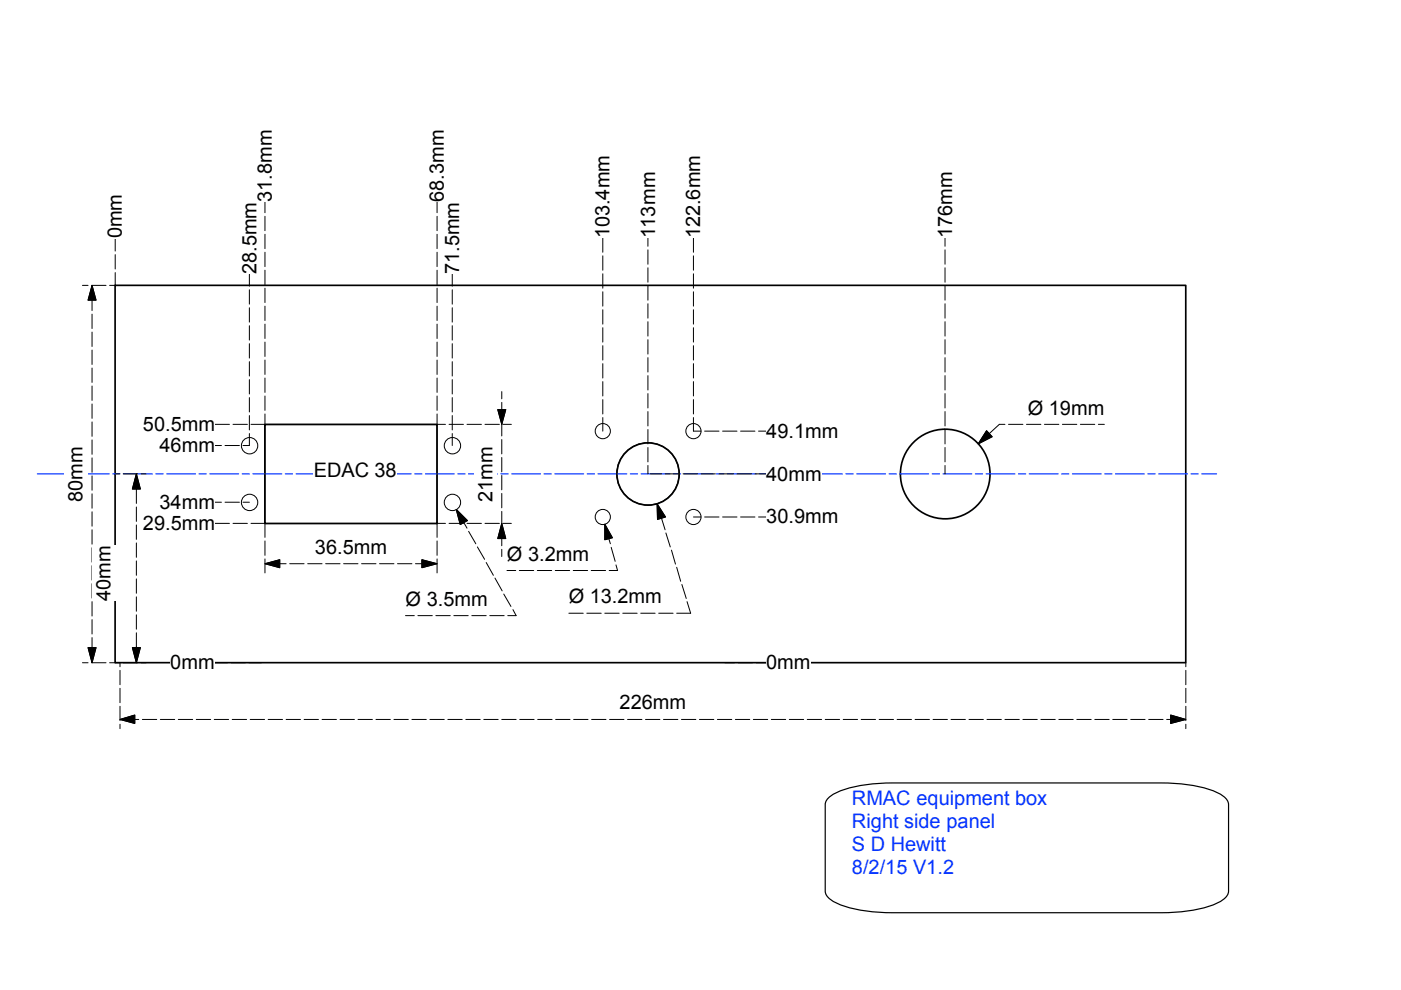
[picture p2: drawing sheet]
<svg xmlns="http://www.w3.org/2000/svg" width="297mm" height="210mm" viewBox="0 0 297 210" stroke-linecap="round" stroke-linejoin="round" font-family="sans-serif">
<g fill="none" stroke="#000" stroke-width=".36">
<path d="M24.4 60.5h227v80h-227zM56.2 90h36.5v21h-36.5z"/>
<circle cx="137.4" cy="100.5" r="6.6"/>
<circle cx="200.4" cy="100.5" r="9.5"/>
</g>
<g fill="none" stroke="#0433ff" stroke-width=".25">
<path d="M7.9 100.5h6.1M14.8 100.5h1.5M17.1 100.5h6.1M23.9 100.5h1.5M26.2 100.5h6.1M33.1 100.5h1.5M35.3 100.5h6.1M42.2 100.5h1.5M44.5 100.5h6.1M51.4 100.5h1.5M53.6 100.5h6.1M60.5 100.5h1.5"/>
<path d="M62.8 100.5h6.1M69.6 100.5h1.6M71.9 100.5h6.1M78.8 100.5h1.5M81.1 100.5h6.1M87.9 100.5h1.6M90.2 100.5h6.1M97.1 100.5h1.5M99.4 100.5h6.1M106.2 100.5h1.5M108.5 100.5h6.1M115.4 100.5h1.5"/>
<path d="M117.6 100.5h6.1M124.5 100.5h1.5M126.8 100.5h6.1M133.6 100.5h1.6M135.9 100.5h6.1M142.8 100.5h1.5M145.1 100.5h6.1M151.9 100.5h1.6M154.2 100.5h6.1M161.1 100.5h1.5M163.4 100.5h6.1M170.2 100.5h1.5"/>
<path d="M172.5 100.5h6.1M179.4 100.5h1.5M181.7 100.5h6M188.5 100.5h1.5M190.8 100.5h6.1M197.7 100.5h1.5M199.9 100.5h6.1M206.8 100.5h1.5M209.1 100.5h6.1M215.9 100.5h1.6M218.2 100.5h6.1M225.1 100.5h1.5"/>
<path d="M227.4 100.5h6.1M234.2 100.5h1.6M236.5 100.5h6.1M243.4 100.5h1.5M245.7 100.5h6.1M252.5 100.5h1.5M254.8 100.5h3.1"/>
</g>
<g fill="none" stroke="#000" stroke-width=".21">
<path d="M17.5 60.5h1.2M19.4 60.5h3.1M19.5 60.5l.9 3.1h-1.7zM19.5 63.6v2.2M19.5 66.6v3.1M19.5 70.4v3.1M19.5 74.2v3.1M19.5 78v3.1M23.2 60.5h1.2M19.5 81.8v3.1M19.5 85.7v3M19.5 89.5v3"/>
<path d="M19.5 93.3v3M19.5 97.1v3M19.5 100.9v3M19.5 104.7v3.1M19.5 108.5v3.1M19.5 112.3v3.1M19.5 116.1v3.1M19.5 119.9v3.1M18.7 137.3h1.7l-.9 3.2zM19.5 123.8v3M19.5 127.6v3M19.5 131.4v3"/>
<path d="M19.5 135.2v2.1M17.5 140.5h1.2M19.4 140.5h3.1M23.2 140.5h1.2"/>
</g>
<path d="M19.5 60.5l.8 3.1h-1.7zM18.6 137.3h1.7l-.8 3.2z" fill="#000"/>
<path d="M13.6 94.6h4.9v11.8h-4.9z" fill="#fff"/>
<g fill="none" stroke="#000" stroke-width=".21">
<path d="M24.4 100.5h1M26.1 100.5h3.1M28.9 100.5l.9 3.2h-1.7zM28.9 103.7v3M28.9 107.5v3M28.9 111.3v3.1M28.9 115.1v3.1M28.9 118.9v3.1M29.9 100.5h1M28.1 137.3h1.7l-.9 3.2zM28.9 122.7v3.1M28.9 126.5v3.1"/>
<path d="M28.9 130.4v3M28.9 134.2v3.1M24.4 140.5h1M26.1 140.5h3.1M29.9 140.5h1"/>
</g>
<path d="M28.9 100.4l.8 3.3h-1.7zM28 137.3h1.7l-.8 3.2z" fill="#000"/>
<path d="M19.5 115.7h4.9v11.8h-4.9z" fill="#fff"/>
<path d="M175.9 168.9a19.6 19.6 0 0 1 9.8-2.8l3.5-.1h57a28.1 28.1 0 0 1 12.6 2.4 2.79 2.79 0 0 1 1.7 2.2v18.3a2.79 2.79 0 0 1-1.7 2.2 26.3 26.3 0 0 1-12.6 2.4h-57a28.1 28.1 0 0 1-12.6-2.4 2.79 2.79 0 0 1-1.6-2.2v-18.3l.1-.6z" fill="none" stroke="#000" stroke-width=".25"/>
<g fill="none" stroke="#000" stroke-width=".21">
<path d="M25.4 152.5l3.2-.9v1.8zM25.4 140.5v.9M25.4 142.1v3.1M25.4 145.9v3.1M25.4 149.7v3.1M25.4 153.6v.9M28.6 152.5h.8M30.2 152.5h3M34 152.5h3M37.8 152.5h3.1M41.6 152.5h3.1M45.4 152.5h3.1"/>
<path d="M49.2 152.5h3.1M53 152.5h3.1M56.9 152.5h3M60.7 152.5h3M64.5 152.5h3M68.3 152.5h3M72.1 152.5h3M75.9 152.5h3.1M79.7 152.5h3.1M83.5 152.5h3.1M87.3 152.5h3.1M91.1 152.5h3.1"/>
<path d="M95 152.5h3M98.8 152.5h3M102.6 152.5h3M106.4 152.5h3M110.2 152.5h3M114 152.5h3.1M117.8 152.5h3.1M121.6 152.5h3.1M125.4 152.5h3.1M129.2 152.5h3.1M133.1 152.5h3M136.9 152.5h3"/>
<path d="M140.7 152.5h3M144.5 152.5h3M148.3 152.5h3M152.1 152.5h3.1M155.9 152.5h3.1M159.7 152.5h3.1M163.5 152.5h3.1M167.3 152.5h3.1M171.2 152.5h3M175 152.5h3M178.8 152.5h3M182.6 152.5h3"/>
<path d="M186.4 152.5h3M190.2 152.5h3.1M194 152.5h3.1M197.8 152.5h3.1M201.6 152.5h3.1M205.4 152.5h3.1M209.3 152.5h3M213.1 152.5h3M216.9 152.5h3M220.7 152.5h3M224.5 152.5h3M228.3 152.5h3.1"/>
<path d="M232.1 152.5h3.1M235.9 152.5h3.1M239.7 152.5h3.1M243.5 152.5h3.1M247.4 152.5h.8M248.2 151.6l3.2 .9-3.2 .9zM251.4 140.5v.9M251.4 142.1v3.1M251.4 145.9v3.1M251.4 149.7v3.1M251.4 153.6v.9"/>
</g>
<path d="M25.4 152.5l3.2-.9v1.8zM248.2 151.6l3.2 .9-3.2 .9z" fill="#000"/>
<path d="M131.3 146.6h14.2v4.9h-14.2z" fill="#fff"/>
<path d="M56.2 90h36.5v21h-36.5z" fill="none" stroke="#000" stroke-width=".21"/>
<circle cx="52.9" cy="94.5" r="1.74" fill="#fff"/>
<circle cx="52.9" cy="94.5" r="1.74" fill="none" stroke="#000" stroke-width=".21"/>
<circle cx="52.9" cy="106.5" r="1.74" fill="#fff"/>
<circle cx="52.9" cy="106.5" r="1.74" fill="none" stroke="#000" stroke-width=".21"/>
<circle cx="95.9" cy="94.5" r="1.74" fill="#fff"/>
<circle cx="95.9" cy="94.5" r="1.74" fill="none" stroke="#000" stroke-width=".21"/>
<circle cx="95.9" cy="106.5" r="1.74" fill="#fff"/>
<circle cx="95.9" cy="106.5" r="1.74" fill="none" stroke="#000" stroke-width=".21"/>
<path d="M66.4 97.4h17.7v4.8h-17.7z" fill="#fff"/>
<circle cx="137.4" cy="100.5" r="6.6" fill="none" stroke="#000" stroke-width=".21"/>
<circle cx="147" cy="91.4" r="1.61" fill="#fff"/>
<circle cx="147" cy="91.4" r="1.61" fill="none" stroke="#000" stroke-width=".21"/>
<circle cx="147" cy="109.6" r="1.61" fill="#fff"/>
<circle cx="147" cy="109.6" r="1.61" fill="none" stroke="#000" stroke-width=".21"/>
<circle cx="127.8" cy="91.4" r="1.61" fill="#fff"/>
<circle cx="127.8" cy="91.4" r="1.61" fill="none" stroke="#000" stroke-width=".21"/>
<circle cx="127.8" cy="109.6" r="1.61" fill="#fff"/>
<g fill="none" stroke="#000" stroke-width=".21">
<path d="M24.4 50.5v2.7M24.4 54v3M24.4 57.8v2.7"/>
<circle cx="127.8" cy="109.6" r="1.61"/>
</g>
<path d="M21.9 41.1h4.9v9.4h-4.9z" fill="#fff"/>
<path d="M52.9 58.1v2.6M52.9 61.4v3.1M52.9 65.2v3.1M52.9 69.1v3M52.9 72.9v3M52.9 76.7v3M52.9 80.5v3M52.9 84.3v3M52.9 88.1v3.1M52.9 91.9v2.6" fill="none" stroke="#000" stroke-width=".21"/>
<path d="M50.5 42.8h4.8v15.3h-4.8z" fill="#fff"/>
<g fill="none" stroke="#000" stroke-width=".21">
<path d="M56.2 42.8v2.3M56.2 45.9v3M56.2 49.7v3M56.2 53.5v3M56.2 57.3v3M56.2 61.1v3M56.2 64.9v3.1M56.2 68.7v3.1M56.2 72.5v3.1M56.2 76.3v3.1M56.2 80.2v3M56.2 84v3"/>
<path d="M56.2 87.8v2.2"/>
</g>
<path d="M53.7 27.5h4.8v15.3h-4.8z" fill="#fff"/>
<g fill="none" stroke="#000" stroke-width=".21">
<path d="M92.7 42.8v2.3M92.7 45.9v3M92.7 49.7v3M92.7 53.5v3M92.7 57.3v3M92.7 61.1v3M92.7 64.9v3.1M92.7 68.7v3.1M92.7 72.5v3.1M92.7 76.3v3.1M92.7 80.2v3M92.7 84v3"/>
<path d="M92.7 87.8v2.2"/>
</g>
<path d="M90.2 27.6h4.9v15.2h-4.9z" fill="#fff"/>
<path d="M95.9 58.1v2.6M95.9 61.4v3.1M95.9 65.2v3.1M95.9 69.1v3M95.9 72.9v3M95.9 76.7v3M95.9 80.5v3M95.9 84.3v3M95.9 88.1v3.1M95.9 91.9v2.6" fill="none" stroke="#000" stroke-width=".21"/>
<path d="M93.4 42.8h4.9v15.3h-4.9z" fill="#fff"/>
<path d="M127.8 50.5v3M127.8 54.2v3.1M127.8 58.1v3M127.8 61.9v3M127.8 65.7v3M127.8 69.5v3M127.8 73.3v3M127.8 77.1v3.1M127.8 80.9v3.1M127.8 84.7v3.1M127.8 88.5v2.9" fill="none" stroke="#000" stroke-width=".21"/>
<path d="M125.3 32.8h4.9v17.7h-4.9z" fill="#fff"/>
<g fill="none" stroke="#000" stroke-width=".21">
<path d="M137.4 50.5v1.7M137.4 53v3M137.4 56.8v3M137.4 60.6v3M137.4 64.4v3.1M137.4 68.2v3.1M137.4 72v3.1M137.4 75.8v3.1M137.4 79.6v3.1M137.4 83.5v3M137.4 87.3v3M137.4 91.1v3"/>
<path d="M137.4 94.9v3M137.4 98.7v1.8"/>
</g>
<path d="M135 36.4h4.8v14.1h-4.8z" fill="#fff"/>
<path d="M147 50.5v3M147 54.2v3.1M147 58.1v3M147 61.9v3M147 65.7v3M147 69.5v3M147 73.3v3M147 77.1v3.1M147 80.9v3.1M147 84.7v3.1M147 88.5v2.9" fill="none" stroke="#000" stroke-width=".21"/>
<path d="M144.5 32.8h5v17.7h-5z" fill="#fff"/>
<g fill="none" stroke="#000" stroke-width=".21">
<path d="M200.4 50.5v1.7M200.4 53v3M200.4 56.8v3M200.4 60.6v3M200.4 64.4v3.1M200.4 68.2v3.1M200.4 72v3.1M200.4 75.8v3.1M200.4 79.6v3.1M200.4 83.5v3M200.4 87.3v3M200.4 91.1v3"/>
<path d="M200.4 94.9v3M200.4 98.7v1.8"/>
</g>
<path d="M198 36.4h4.8v14.1h-4.8z" fill="#fff"/>
<g fill="none" stroke="#000" stroke-width=".21">
<path d="M56.2 119.5l3.1-.8v1.7zM56.2 111v2.9M56.2 114.7v3M56.2 118.5v3M59.3 119.5h1.4M61.4 119.5h3.1M65.2 119.5h3.1M69 119.5h3.1M72.9 119.5h3M76.7 119.5h3M80.5 119.5h3M84.3 119.5h3"/>
<path d="M88.1 119.5h1.4M89.5 118.7l3.2 .8-3.2 .9zM92.7 111v2.9M92.7 114.7v3M92.7 118.5v3"/>
</g>
<path d="M89.4 118.7l3.2 .8-3.2 .8zM56.2 119.5l3.1-.8v1.6z" fill="#000"/>
<path d="M66.7 113.6h15.4v4.9h-15.4z" fill="#fff"/>
<g fill="none" stroke="#000" stroke-width=".21">
<path d="M92.7 90h1.7M95.2 90h3.1M99 90h3.1M102.8 90h3.1M105.5 86.8h1.7l-.8 3.2zM106.4 83v1.6M106.4 85.3v1.5M106.4 90v2.4M106.4 93.2v3M106.4 97v3M106.6 90h1.8M92.7 111h1.7"/>
<path d="M95.2 111h3.1M99 111h3.1M102.8 111h3.1M106.4 111l.8 3.2h-1.7zM106.4 100.8v3.1M106.4 104.6v3.1M106.4 108.4v2.6M106.4 114.2v1.5M106.4 116.5v1.5M106.6 111h1.8"/>
</g>
<path d="M105.5 86.8h1.7l-.8 3.2zM106.4 110.9l.8 3.3h-1.7z" fill="#000"/>
<path d="M100.5 94.6h4.8v11.8h-4.8z" fill="#fff"/>
<path d="M45.6 140.5h2.6M49 140.5h3M52.8 140.5h2.6" fill="none" stroke="#000" stroke-width=".21"/>
<path d="M36.1 138h9.5v5h-9.5z" fill="#fff"/>
<path d="M45.6 111h3M49.4 111h3.1M53.2 111h3" fill="none" stroke="#000" stroke-width=".21"/>
<path d="M30.2 108.6h15.4v4.8h-15.4z" fill="#fff"/>
<path d="M45.6 106.5h1.3M47.7 106.5h3.1M51.5 106.5h1.4" fill="none" stroke="#000" stroke-width=".21"/>
<path d="M33.8 104h11.8v4.9h-11.8z" fill="#fff"/>
<path d="M45.6 94.5h1.3M47.7 94.5h3.1M51.5 94.5h1.4" fill="none" stroke="#000" stroke-width=".21"/>
<path d="M33.8 92.1h11.8v4.8h-11.8z" fill="#fff"/>
<path d="M45.6 90h3M49.4 90h3.1M53.2 90h3" fill="none" stroke="#000" stroke-width=".21"/>
<path d="M30.2 87.6h15.4v4.8h-15.4z" fill="#fff"/>
<path d="M153.7 140.5h2M156.5 140.5h3.1M160.3 140.5h2.1" fill="none" stroke="#000" stroke-width=".21"/>
<path d="M162.4 138h9.4v5h-9.4z" fill="#fff"/>
<path d="M147 109.6h1.6M149.4 109.6h3M153.2 109.6h3.1M157 109.6h3.1M160.8 109.6h1.6" fill="none" stroke="#000" stroke-width=".21"/>
<path d="M162.4 107.1h15.3v4.9h-15.3z" fill="#fff"/>
<path d="M137.9 100.5h2.4M141 100.5h3.1M144.8 100.5h3.1M148.6 100.5h3.1M152.4 100.5h3.1M156.3 100.5h3M160.1 100.5h2.3" fill="none" stroke="#000" stroke-width=".21"/>
<path d="M162.4 98.1h11.8v4.8h-11.8z" fill="#fff"/>
<path d="M147 91.4h1.6M149.4 91.4h3M153.2 91.4h3.1M157 91.4h3.1M160.8 91.4h1.6" fill="none" stroke="#000" stroke-width=".21"/>
<path d="M162.4 88.9h15.3v4.9h-15.3z" fill="#fff"/>
<path d="M209.2 91.3l1.2 1.3-3 1.5zM213.1 90h-1.2l-2.1 1.9M213.8 90h3.1M217.6 90h3.1M221.4 90h3.1M225.3 90h3M229.1 90h3M232.9 90h1.2" fill="none" stroke="#000" stroke-width=".21"/>
<path d="M209.1 91.3l1.2 1.3-2.9 1.5z" fill="#000"/>
<path d="M217.9 84.1h16.2v4.9h-16.2z" fill="#fff"/>
<path d="M128.2 111.1l1.6 2.9-1.6 .4zM129.1 114.2l.3 1.1M129.6 116l.8 3M130.6 119.8l.3 1.2h-1.7M107.5 121h1.8M110.1 121h3.1M113.9 121h3.1M117.7 121h3.1M121.5 121h3.1M125.3 121h3.1" fill="none" stroke="#000" stroke-width=".21"/>
<path d="M128.2 111.1l1.6 2.9-1.6 .4z" fill="#000"/>
<path d="M107.5 115.1h17.4v4.9h-17.4z" fill="#fff"/>
<g fill="none" stroke="#000" stroke-width=".21">
<path d="M139.3 106.8l1.8 2.8-1.7 .5zM140.3 109.9l.7 2.4M141.2 113l.9 3M142.4 116.6l.8 3M120.6 130h3.1M124.4 130h3.1M128.2 130h3.1M132 130h3.1M135.8 130h3.1M139.7 130h3M143.5 120.3l.8 2.9M144.6 123.9l.9 3"/>
<path d="M145.7 127.6l.7 2.4h-2.9"/>
</g>
<path d="M139.3 106.8l1.8 2.8-1.7 .5z" fill="#000"/>
<path d="M120.6 124.1h19.8v4.9h-19.8z" fill="#fff"/>
<g fill="none" stroke="#000" stroke-width=".21">
<path d="M96.7 108l2.4 2.4-1.5 .8zM98.3 110.8l.7 1.2M99.4 112.7l1.5 2.6M101.2 116l1.5 2.6M103.1 119.3l1.5 2.7M86 130.5h1.8M88.6 130.5h3.1M92.4 130.5h3.1M96.2 130.5h3.1M100 130.5h3.1M103.8 130.5h3.1M104.9 122.6l1.6 2.7"/>
<path d="M106.8 126l1.5 2.6M108.8 129.3l.6 1.2h-1.7"/>
</g>
<path d="M96.7 108l2.4 2.4-1.5 .8z" fill="#000"/>
<path d="M86 124.6h17.4v4.9h-17.4z" fill="#fff"/>
<g font-size="4.2">
<text x="57.6" y="42.8" transform="rotate(-90 57.6 42.8)">31.8mm</text>
<text x="94.1" y="42.8" transform="rotate(-90 94.1 42.8)">68.3mm</text>
<text x="25.9" y="50.5" transform="rotate(-90 25.9 50.5)">0mm</text>
<text x="129.2" y="50.5" transform="rotate(-90 129.2 50.5)">103.4mm</text>
<text x="138.9" y="50.5" transform="rotate(-90 138.9 50.5)">113mm</text>
<text x="148.5" y="50.5" transform="rotate(-90 148.5 50.5)">122.6mm</text>
<text x="201.9" y="50.5" transform="rotate(-90 201.9 50.5)">176mm</text>
<text x="54.4" y="58.1" transform="rotate(-90 54.4 58.1)">28.5mm</text>
<text x="97.3" y="58.1" transform="rotate(-90 97.3 58.1)">71.5mm</text>
<text x="217.9" y="87.9">Ø 19mm</text>
<text x="30.3" y="91.4">50.5mm</text>
<text x="33.8" y="95.9">46mm</text>
<text x="162.4" y="92.8">49.1mm</text>
<text x="66.5" y="101.2">EDAC 38</text>
<text x="162.4" y="101.9">40mm</text>
<text x="17.5" y="106.4" transform="rotate(-90 17.5 106.4)">80mm</text>
<text x="33.8" y="107.8">34mm</text>
<text x="104.4" y="106.4" transform="rotate(-90 104.4 106.4)">21mm</text>
<text x="30.3" y="112.4">29.5mm</text>
<text x="162.4" y="111">30.9mm</text>
<text x="66.8" y="117.4">36.5mm</text>
<text x="107.5" y="118.9">Ø 3.2mm</text>
<text x="23.4" y="127.5" transform="rotate(-90 23.4 127.5)">40mm</text>
<text x="86" y="128.4">Ø 3.5mm</text>
<text x="120.6" y="127.9">Ø 13.2mm</text>
<text x="36.1" y="141.9">0mm</text>
<text x="162.4" y="141.9">0mm</text>
<text x="131.4" y="150.4">226mm</text>
</g>
<g font-size="4.2" fill="#0433ff">
<text x="180.6" y="170.7">RMAC equipment box</text>
<text x="180.6" y="175.6">Right side panel</text>
<text x="180.6" y="180.4">S D Hewitt</text>
<text x="180.6" y="185.2">8/2/15 V1.2</text>
</g>
</svg>
